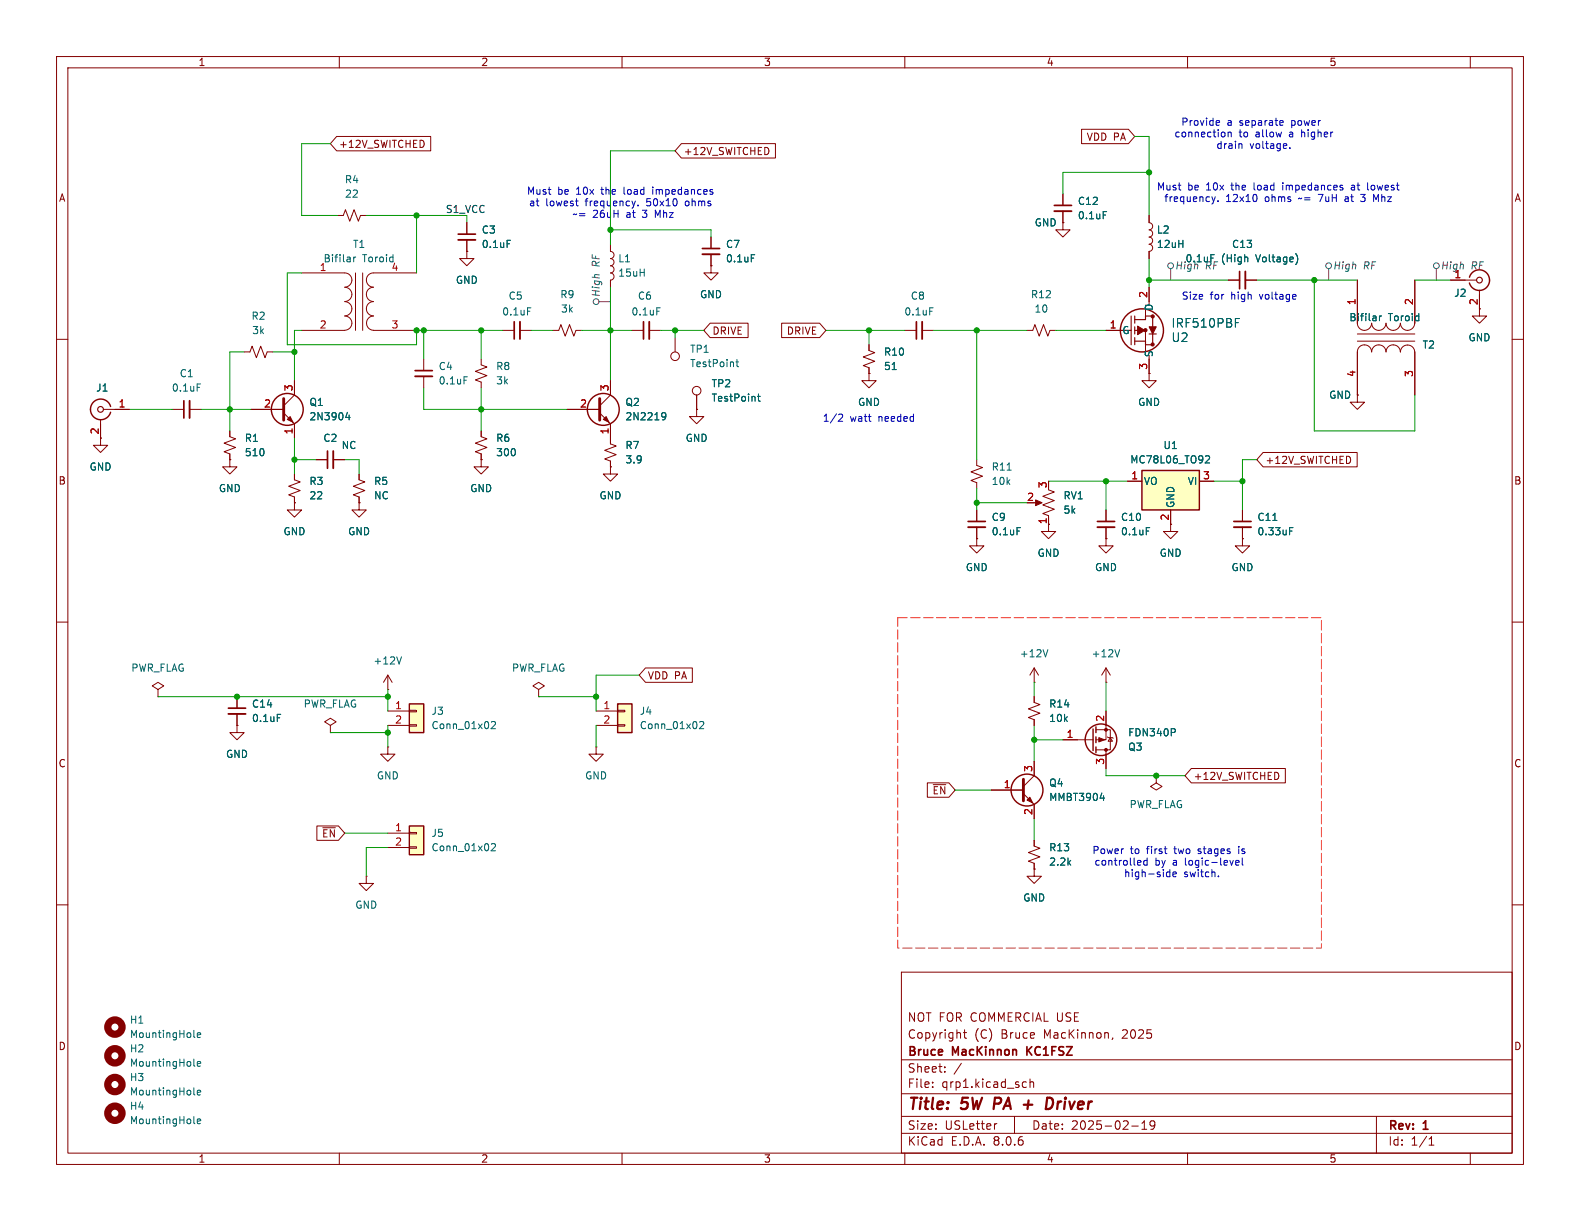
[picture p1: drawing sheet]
<svg xmlns="http://www.w3.org/2000/svg" width="279mm" height="216mm" viewBox="0 0 279 216" stroke-linecap="round" stroke-linejoin="round" font-family="sans-serif">
<g fill="none" stroke="#840000" stroke-width=".18">
<path d="M10 10h259.4v195.9h-259.4zM12 12h255.4v191.9h-255.4zM60 10v2M110 10v2M160 10v2M210 10v2M260 10v2M10 60h2M267.4 60h2M107.9 77.5v1l1.1 .4-2.1 .7 2.1 .8-2.1 .8 1 .3v1.1M107.9 82.6v1.2h1.3l-1.3 1.3-1.2-1.3h1.2M107.9 82.6h.1"/>
<path d="M182.9 88.9h1M185.4 86.6l1 .4-2 .8 2 .7-2 .8 2 .7-2 .8 1 .4v2.8h1.3l-1.3 1.3-1.3-1.3h1.3M195.6 95.3v1.2h1.2l-1.2 1.3-1.3-1.3h1.3M195.6 95.3h.1M195.6 90.2v2M195.6 93.2v2.1M10 110h2M267.4 110h2M95.2 121.9l1.1-.6-1.1-.6-1 .6 1 .6v1.3M95.2 123.2h.1M105.4 132.1v1.3h1.3l-1.3 1.2-1.3-1.2h1.3M105.4 132.1h.1"/>
<path d="M10 160h2M64.8 154.9v1.3h1.2l-1.2 1.3-1.3-1.3h1.3M64.8 154.9h.1M267.4 160h2M159.4 171.9h108v32h-108zM159.4 197.4h108M159.4 193.4h108M159.4 187.4h108M164.9 192.1v.2M164.9 191.4v.1M167.1 189.4v.2M167.1 188.7v.1"/>
<path d="M170 188l-1.3 1.9M170.4 182.6h.5M170.6 182.1v1.3l.3 .2M176.3 198.7l-.3 .1M179.4 197.4v3M181.1 191.3l.4 .1M181.5 192.2l-.4 .1M182.1 191.4l.3-.1 .3 .1 .1 .9M182.1 190.8v1.5M196.8 183.5l-.2 .3M200.1 199.1h1.2M201.9 199.7h.9"/>
<path d="M201.9 198.6l.5-.4v1.5M204.2 198.8l-.3 .3h-.3l-.2-.3 .1-.5 .4-.1 .2 .1a.99 .99 0 0 1-.3 1.4h-.3M243.4 197.4v6.5M60 203.9v2M110 203.9v2M159.4 200.4h108M160 203.9v2M210 203.9v2M252.7 202.5h.9M252.7 201.4l.4-.4v1.5M260 203.9v2"/>
</g>
<path d="M175.9 194.1l-.2 2M181 195.3h1.6M181.9 194.6l-.2 1.5M185.2 194.1h.5a1.08 1.08 0 0 1 .5 1.1 1.08 1.08 0 0 1-.8 .9h-.5z" fill="none" stroke="#840000" stroke-width=".4"/>
<path d="M194.1 92.2h3M181.6 185.1v1.5M182.5 185.1l-.9 .8" fill="none" stroke="#840000" stroke-width=".3"/>
<circle cx="20.3" cy="191.8" r="1.27" fill="none" stroke="#840000" stroke-width="1.3"/>
<path d="M202.7 93.3h.6M34.3 193.4l.2 .2M34.9 193.2l.6-.1-.1-.3h-.3l-.2 .2v.6h.5" fill="none" stroke="#006464" stroke-width=".18"/>
<path d="M183.1 88.4l1.2 .5-1.2 .5z" fill="#840000" stroke="#840000" stroke-width=".18"/>
<path d="M194.1 93.2h3" fill="none" stroke="#840000" stroke-width=".33"/>
<path d="M109.2 124.5h2.6v5h-2.6z" fill="#ffffc2"/>
<path d="M203.2 38.1v1.3a.64 .64 0 0 1 .6 .6 .64 .64 0 0 1-.6 .6 .64 .64 0 0 1 .6 .7 .64 .64 0 0 1-.6 .6 .64 .64 0 0 1 .6 .7 .64 .64 0 0 1-.6 .6 .63 .63 0 0 1 .6 .6 .63 .63 0 0 1-.6 .7v1.2M217.2 49.5h2M220.2 49.5h2M105.4 125.7h3.8M105.4 128.3h3.8M109.2 128.1h1.3v.3h-1.3zM109.2 125.6h1.3v.3h-1.3z" fill="none" stroke="#840000" stroke-width=".18"/>
<path d="M109.2 124.5h2.6v5h-2.6z" fill="none" stroke="#840000" stroke-width=".25"/>
<path d="M214.1 45h.6M229.3 45.1l.2 .6-.2 .8M123.7 127.7l.5-.1 .3 .3-.8 .9h.8" fill="none" stroke="#006464" stroke-width=".18"/>
<path d="M220.2 48v3.1" fill="none" stroke="#840000" stroke-width=".33"/>
<path d="M219.2 48v3.1" fill="none" stroke="#840000" stroke-width=".3"/>
<path d="M72.4 124.5h2.5v5h-2.5z" fill="#ffffc2"/>
<path d="M68.6 132.1v1.3h1.2l-1.2 1.2-1.3-1.2h1.3M68.6 132.1h.1M68.6 125.7h3.8M68.6 128.3h3.8M72.4 128.1h1.3v.3h-1.3zM72.4 125.6h1.3v.3h-1.3z" fill="none" stroke="#840000" stroke-width=".18"/>
<path d="M72.4 124.5h2.5v5h-2.5z" fill="none" stroke="#840000" stroke-width=".25"/>
<path d="M86.9 127.7l.5-.1 .2 .3-.8 .9h.8" fill="none" stroke="#006464" stroke-width=".18"/>
<path d="M72.4 146.1h2.5v5h-2.5z" fill="#ffffc2"/>
<g fill="none" stroke="#840000" stroke-width=".18">
<path d="M188 39.4v1.2h1.2l-1.2 1.3-1.3-1.3h1.3M188 39.4h.1M53.3 48.3h7.7a1.27 1.27 0 0 1 1.2 1.2 1.27 1.27 0 0 1-1.2 1.3 1.26 1.26 0 0 1 1.2 1.3 1.26 1.26 0 0 1-1.2 1.2M61 55.9a1.26 1.26 0 0 1 1.2 1.2 1.26 1.26 0 0 1-1.2 1.3h-7.7M61 53.3a1.26 1.26 0 0 1 1.2 1.3 1.26 1.26 0 0 1-1.2 1.3M62.9 48.3v10.1M64.1 48.3v10.1M66 53.3a1.26 1.26 0 0 0-1.2 1.3 1.26 1.26 0 0 0 1.2 1.3M66.1 55.9a1.26 1.26 0 0 0-1.3 1.2 1.26 1.26 0 0 0 1.3 1.3h7.6M73.7 48.3h-7.7a1.27 1.27 0 0 0-1.2 1.2 1.27 1.27 0 0 0 1.2 1.3 1.26 1.26 0 0 0-1.2 1.3 1.26 1.26 0 0 0 1.2 1.2M240 49.5v7.7a1.26 1.26 0 0 0 1.3 1.2 1.26 1.26 0 0 0 1.2-1.2M240 59.1h10.2"/>
<path d="M242.6 57.2a1.27 1.27 0 0 0 1.2 1.2 1.27 1.27 0 0 0 1.3-1.2 1.26 1.26 0 0 0 1.3 1.2 1.26 1.26 0 0 0 1.2-1.2M250.2 49.5v7.7a1.26 1.26 0 0 1-1.3 1.2 1.26 1.26 0 0 1-1.3-1.2M256.5 49.5h4.6M261.6 51.3v4.6h1.3l-1.3 1.3-1.3-1.3h1.3M240 69.9v1.2h1.3l-1.3 1.3-1.2-1.3h1.2M240 69.9h.1M240 60.3h10.2M242.5 62.2a1.26 1.26 0 0 0-1.2-1.2 1.26 1.26 0 0 0-1.3 1.2v7.7M242.6 62.2a1.27 1.27 0 0 1 1.2-1.2 1.27 1.27 0 0 1 1.3 1.2 1.26 1.26 0 0 1 1.3-1.2 1.26 1.26 0 0 1 1.2 1.2M247.6 62.3a1.26 1.26 0 0 1 1.3-1.3 1.26 1.26 0 0 1 1.3 1.3v7.6M41.9 128.3v1.2h1.3l-1.3 1.3-1.3-1.3h1.3M41.9 128.3h.1"/>
<path d="M41.9 123.2v2M41.9 126.2v2.1M58.4 128.3l1-.7-1-.6-1 .6 1 .7v1.2M58.4 129.5h.1M68.6 147.3h3.8M68.6 149.9h3.8M72.4 149.7h1.3v.3h-1.3zM72.4 147.2h1.3v.2h-1.3z"/>
</g>
<path d="M259.9 49a1.82 1.82 0 0 1 2.8-.9 1.82 1.82 0 0 1-.1 2.9 1.82 1.82 0 0 1-2.8-1M72.4 146.1h2.5v5h-2.5z" fill="none" stroke="#840000" stroke-width=".25"/>
<path d="M62.5 45.5v.8M62.9 45.5l-.4 .2M243.9 55.9v.8M244.3 55.9l-.4 .2M49 126.3h.6M86.9 149.3l.5-.1 .2 .3-.8 .9h.8M34.3 188.4l.2 .1M34.3 183.3l.2 .2M34.3 198.5l.2 .2M34.9 188.1l.6-.1-.1-.2-.3-.1-.2 .2v.6h.5M34.9 183l.6-.1-.1-.2-.3-.1-.2 .2v.6h.5M34.9 198.3l.6-.1-.1-.3h-.3l-.2 .1v.6h.5" fill="none" stroke="#006464" stroke-width=".18"/>
<circle cx="261.6" cy="49.5" r=".51" fill="none" stroke="#840000" stroke-width=".2"/>
<path d="M40.4 126.2h3" fill="none" stroke="#840000" stroke-width=".33"/>
<path d="M40.4 125.2h3" fill="none" stroke="#840000" stroke-width=".3"/>
<g fill="none" stroke="#840000" stroke-width="1.3">
<circle cx="20.3" cy="196.8" r="1.27"/>
<circle cx="20.3" cy="186.7" r="1.27"/>
<circle cx="20.3" cy="181.6" r="1.27"/>
</g>
<path d="M201.9 83.2h10.2v7h-10.2z" fill="#ffffc2"/>
<g fill="none" stroke="#840000" stroke-width=".25">
<path d="M19.6 71.9a1.81 1.81 0 0 0-2.8-1 1.81 1.81 0 0 0 0 3 1.81 1.81 0 0 0 2.8-1M201.9 83.2h10.2v7h-10.2zM193.3 128.9v3.8M193.8 128.5v1M193.8 130.3v1M193.8 132.1v1"/>
<circle cx="201.9" cy="58.4" r="3.8"/>
<circle cx="50.8" cy="72.4" r="2.82"/>
<circle cx="106.7" cy="72.4" r="2.82"/>
<circle cx="181.6" cy="139.7" r="2.82"/>
<circle cx="194.7" cy="130.8" r="2.79"/>
</g>
<g fill="none" stroke="#840000" stroke-width=".18">
<path d="M59.5 24.1h16.7v2.6h-16.7l-1.1-1.3zM59.7 38.1h1l.4-1 .7 2 .8-2 .8 2 .4-1h1M74.9 25.1v.7M82.5 39.4v2M120.5 25.4h16.6v2.5h-16.6l-1.1-1.2zM135.9 26.4v.6M188 39.4h.1M188 34.3v2M188 37.3v2.1M191.3 22.9h8.2l1.2 1.2-1.2 1.3h-8.2zM203.2 38.1v1.3M82.5 44.5v1.2h1.3l-1.3 1.3-1.2-1.3h1.2"/>
<path d="M82.5 44.5h.1M82.5 42.4v2.1M88.9 58.4h2M91.9 58.4h2.1M97.8 58.4h1l.4-1 .7 2 .8-2 .8 2 .4-1h1M107.9 44.5a.64 .64 0 0 1 .7 .6 .64 .64 0 0 1-.7 .6 .64 .64 0 0 1 .7 .7 .64 .64 0 0 1-.7 .6 .64 .64 0 0 1 .7 .6 .64 .64 0 0 1-.7 .7 .63 .63 0 0 1 .7 .6 .63 .63 0 0 1-.7 .6v1.3M107.9 43.2v1.3M111.8 58.4h2M114.8 58.4h2M119.4 59.7v2.5M125.6 57.1h6.7v2.6h-6.7l-1.1-1.3zM125.7 47v1.3h1.3l-1.3 1.2-1.2-1.2h1.2"/>
<path d="M125.7 47h.1M125.7 41.9v2M125.7 45v2M138.2 57.1h6.7l1.1 1.3-1.1 1.3h-6.7zM160 58.4h2.1M163.1 58.4h2M181.6 58.4h1l.4-1 .8 2 .7-2 .8 2 .4-1h1M195.6 58.4h2.5M202.2 58.4h.4v1.9M202.6 54v1.9M203.2 44.5v1.2M203.2 50.8v2.5"/>
<path d="M217.2 49.5h2M220.2 49.5h2M240 49.5v7.7M250.2 49.5v7.7M256.5 49.5h2.6M261.6 52.1v2.5M17.8 74.2v4.5h1.2l-1.2 1.3-1.3-1.3h1.3M18.3 72.4h4.6M30.5 72.4h2M33.5 72.4h2.1M40.6 76.2v1l1.1 .4-2.1 .8 2.1 .7-2.1 .8 1 .4v1M43.2 62.2h1l.4-1 .7 2 .8-2 .8 2 .3-1h1.1"/>
<path d="M44.4 72.4h5.8M50.2 73l1.9 1.9v2.6M52.1 67.3v2.6l-1.9 1.9M74.9 63.5v2M74.9 66.5v2.1M85.1 76.2v1l1 .4-2 .8 2 .7-2 .8 1 .4v1M85.1 63.5v1l1 .4-2 .8 2 .7-2 .8 1 .4v1M100.3 72.4h5.7M106 73l1.9 1.9v3.6M107.9 67.3v2.6l-1.9 1.9M123.2 72.4v1.3h1.3l-1.3 1.2-1.3-1.2h1.3M123.2 72.4h.1"/>
<path d="M123.2 69.9v2.5M153.7 66v1.3h1.2l-1.2 1.3-1.3-1.3h1.3M153.7 66h.1M153.7 61v1l1 .4-2 .7 2 .8-2 .7 1 .4v1M202.6 61v1.9M203.2 66v1.3h1.3l-1.3 1.3-1.3-1.3h1.3M203.2 66h.1M203.2 63.5v2.5M240 69.9h.1M240 62.2v7.7M250.2 62.2v7.7M40.6 81.3v1.3h1.3l-1.3 1.2-1.2-1.2h1.2"/>
<path d="M40.6 81.3h.1M52.1 88.9v1.3h1.2l-1.2 1.2-1.3-1.2h1.3M52.1 88.9h.1M52.1 83.8v1l1 .4-2 .8 2 .7-2 .8 1 .4v1M55.9 81.3h2M58.9 81.3h2.1M63.5 88.9v1.3h1.3l-1.3 1.2-1.3-1.2h1.3M63.5 88.9h.1M63.5 83.8v1l1 .4-2 .8 2 .7-2 .8 1 .4v1M85.1 81.3v1.3h1.3l-1.3 1.2-1.3-1.2h1.3M85.1 81.3h.1M107.9 82.6h.1"/>
<path d="M107.9 81.5v1.1M172.7 81.3v1l1 .4-2 .7 2 .8-2 .8 1 .3v1.1M172.7 95.3v1.2h1.3l-1.3 1.3-1.3-1.3h1.3M172.7 95.3h.1M172.7 90.2v2M172.7 93.2v2.1M185.4 91.4v1.3M195.6 95.3h.1M195.6 90.2v2M195.6 93.2v2.1M199.4 85.1h2.5M207 90.2v3.8h1.3l-1.3 1.3-1.3-1.3h1.3"/>
<path d="M212.1 85.1h2.5M219.7 95.3v1.2h1.3l-1.3 1.3-1.3-1.3h1.3M219.7 95.3h.1M219.7 90.2v2M219.7 93.2v2.1M223.4 80h16.6v2.6h-16.6l-1.2-1.3zM238.8 81v.6M68.6 119.4l-.8 1.3M68.6 119.4v2.5M68.6 119.4l.7 1.3M114.1 118.1h8.3v2.6h-8.3l-1.1-1.3zM182.9 118.1l-.8 1.3"/>
<path d="M182.9 118.1v2.6M182.9 118.1l.7 1.3M195.6 118.1v2.6M195.6 118.1l-.8 1.3M195.6 118.1l.7 1.3M27.9 121.9l1.1-.6-1.1-.6-1 .6 1 .6v1.3M27.9 123.2h.1M41.9 128.3h.1M41.9 123.2v2M41.9 126.2v2.1M68.6 121.9h.1M164 138.4h3.8l1.1 1.3-1.1 1.3h-3.8z"/>
<path d="M165 138.7h2.3M175.3 139.7h5.7M182.9 120.7h.1M182.9 123.2v1l1 .4-2 .7 2 .8-2 .8 1 .4v1M182.9 134.6v2.6l-1.9 1.9M188 130.8h5.3M193.8 129h2.5v3.6h-2.5M195.6 125.7v5.1h-1.8M195.6 120.7h.1M195.6 132.6v3.3M195.8 130.3l.2 .1h.7l.1 .2M196.3 130.4l.4 .7h-.7z"/>
<path d="M204.5 137.2v1.2l1 .7-1 .6-1-.6 1-.7M204.5 137.2h.1M210.7 135.9h16.6v2.5h-16.6l-1.2-1.2zM226.1 136.9v.6M56 146h3.8l1.2 1.3-1.2 1.3h-3.8zM57.1 146.4h2.2M181 140.3l1.9 1.9v2.6M182.9 153.7v1.2h1.2l-1.2 1.3-1.3-1.3h1.3M182.9 153.7h.1M182.9 148.6v1l1 .4-2 .7 2 .8-2 .8 1 .4v1"/>
<circle cx="119.4" cy="63" r=".76"/>
<circle cx="123.2" cy="69.1" r=".76"/>
</g>
<g fill="none" stroke="#006464" stroke-width=".18">
<path d="M195.1 37.4h.6M89.7 42.5h.6M93.3 54.4h.6M116.1 54.4h.6M132.9 45h.6M164.4 54.4h.6M214.1 45h.6M218.5 57h.5M218.5 56.3h.7M229.3 45.1l.2 .6-.2 .8M243.9 55.9v.8M244.3 55.9l-.4 .2"/>
<path d="M34.9 67.9h.6M61.4 72.9l-.3 .9h.8M61.7 73.4v.8M82.1 66.6h.6M117.1 73h.4l.2 .1a.84 .84 0 0 1-.3 1.1h-.3M117.7 73.5l-.2 .3-.4-.1M130.1 64h.5M130.3 63.6v1.1l.3 .1M133.9 70.1h.5M134.1 69.7v1.1l.3 .1M157.8 65.3h.7M178.1 83.1h.7"/>
<path d="M179.8 93.3h.7M202.7 93.3h.6M213.4 80.6l.4 .1 .1 .3-.8 .9h.8M225.1 92h.7M228 93.9h.5M228 93.3h.7M71 116.1l-.4 1.3M185.3 114.9l-.4 1.2M198 114.9l-.4 1.2M49 126.3h.6M207.6 128.8l.2 .3v.3l-.2 .1M194.5 141.1h.8"/>
<path d="M195.1 140.7v.8"/>
</g>
<path d="M186.4 37.3h3.1M81 42.4h3.1M91.9 56.9v3M114.8 56.9v3M124.2 45h3.1M163.1 56.9v3M33.5 70.9v3M58.9 79.8v3M73.4 66.5h3.1M171.2 93.2h3M218.2 93.2h3" fill="none" stroke="#840000" stroke-width=".33"/>
<path d="M186.4 36.3h3.1M81 41.4h3.1M90.9 56.9v3M113.8 56.9v3M124.2 43.9h3.1M162.1 56.9v3M32.5 70.9v3M57.9 79.8v3M73.4 65.5h3.1M171.2 92.2h3M218.2 92.2h3" fill="none" stroke="#840000" stroke-width=".3"/>
<g fill="none" stroke="#840000" stroke-width=".2">
<path d="M200 55.9v5.1M200.7 55.9v1.3M200.7 57.8v1.3M200.7 59.7v1.3M200.7 56.5h1.9v-.6h1.2v1.9M200.7 58.4h.7M203.2 59.1h1.3M203.8 59.1v1.9h-1.2v-.7h-1.9"/>
<circle cx="17.8" cy="72.4" r=".51"/>
</g>
<g fill="#840000" stroke="#840000" stroke-width=".18">
<path d="M201.2 57.7l1.2 .7-1.2 .8z"/>
<path d="M203.2 57.8h1.3l-.7 1.3z"/>
<path d="M194.3 130.4l1 .4-1 .4z"/>
<path d="M182.1 141l.5 1-1-.5z"/>
<path d="M106.7 74.2l.5-.5 .5 1z"/>
<path d="M51.3 73.7l.5 1-1-.5z"/>
<circle cx="202.6" cy="58.4" r=".28"/>
<circle cx="203.8" cy="60.9" r=".28"/>
<circle cx="203.8" cy="55.9" r=".28"/>
<circle cx="195.6" cy="129" r=".25"/>
<circle cx="195.6" cy="132.6" r=".25"/>
</g>
<path d="M50.2 70.5v3.8M106 70.5v3.8M181 137.8v3.8" fill="none" stroke="#840000" stroke-width=".51"/>
<g fill="none" stroke="#484848" stroke-width=".18">
<path d="M105.9 53.3h2M207 47.5v2M234.9 47.5v2M254 47.5v2"/>
<circle cx="105.4" cy="53.3" r=".51"/>
<circle cx="207" cy="47" r=".51"/>
<circle cx="235" cy="47" r=".51"/>
<circle cx="254" cy="47" r=".51"/>
</g>
<g fill="none" stroke="#0000c2" stroke-width=".18">
<path d="M101.8 35.6h.5M102 36.3l.3 .1M112.8 36.3v.1M115.4 33.1v.1M115.4 33.5v.9M214.3 34.8l.3 .8M214.6 35.6l-.1 .3M214.9 34.8l-.3 .8M215.2 21.3l.4 .1 .1 .2-.6 .1M215.4 35.5v.1M215.6 22.1l-.4 .1M217.2 23.4v.8"/>
<path d="M217.2 23.5l.2-.1h.3v.8M219.3 25.4l.3 .2v.7M222.2 34.5l.1 .7-.2 .4M226.5 21.3l.4 .1v.2l-.6 .1M226.8 32.3v.1M226.8 32.8v.8M226.9 22.1l-.4 .1M228.1 26.1v.2M238 34.8l-.1 .1M238 35.2l-.2 .1 .2 .3M239.4 32.8h-.4M239.4 33.1h-.3l-.2 .2 .1 .2 .4 .1"/>
<path d="M240.6 35.5l.5 .1M241.4 34.4l-.4 .5h.1M241.8 33.4l.2 .2M242.9 34.4l.4 .9 .4-.9M148.3 73.3l.5-.1 .2 .4-.8 .9h.8M201.6 152.1l.2 .3-.6 .2M201.7 152.9l-.1 .1M202.8 151.7v1.3M202.8 152.2l-.3-.1-.3 .3 .2 .5h.4M205.9 150.1h.5M206.2 150.9h.2M206.4 155h.5"/>
<path d="M206.5 154.2h.4M206.9 153.8v1.2M207.4 154.6l.6-.1v-.3h-.4l-.2 .2 .1 .6h.5M215.5 154.9v.1M218.5 152.6l.6-.2v-.2l-.4-.1-.2 .2 .1 .6h.5M219.1 149.7v.1M219.1 150.1v.8M219.7 151.7v1.1l.1 .2"/>
</g>
<path d="M158.7 109.2h75v58.4h-75z" fill="none" stroke="#ff3121" stroke-width=".18" stroke-dasharray="1.7 .6"/>
<g fill="none" stroke="#009600" stroke-width=".18">
<path d="M58.4 25.4h-5.1v12.7h6.4M64.8 38.1h17.7v1.3M73.7 38.1v10.2M119.4 26.7h-11.5v16.5M200.7 24.1h2.5v14M203.2 30.5h-15.2v3.8M53.3 58.4h-1.2v8.9M53.3 48.3h-2.5v12.7h22.9v-2.6h15.2M74.9 58.4v5.1M85.1 58.4v5.1M94 58.4h3.8M102.9 58.4h8.9"/>
<path d="M107.9 50.8v16.5M107.9 40.6h17.8v1.3M116.8 58.4h7.7M119.4 58.4v1.3M146 58.4h14M153.7 58.4v2.6M165.1 58.4h16.5M172.7 58.4v22.9M186.7 58.4h8.9M203.2 49.5h14M203.2 45.7v5.1M222.2 49.5h17.8"/>
<path d="M232.4 49.5v26.7h17.8v-6.3M250.2 49.5h6.3M22.9 72.4h7.6M35.6 72.4h8.8M43.2 62.2h-2.6v14M48.3 62.2h3.8M52.1 77.5v6.3M74.9 68.6v3.8h25.4M85.1 68.6v7.6M52.1 81.3h3.8M61 81.3h2.5v2.5M172.7 88.9h8.9"/>
<path d="M172.7 86.4v3.8M185.4 85.1h14M195.6 85.1v5.1M214.6 85.1h5.1M222.2 81.3h-2.5v8.9M113 119.4h-7.6v6.3M27.9 123.2h40.7M58.4 129.5h10.2M68.6 121.9v3.8M68.6 128.3v3.8M95.2 123.2h10.2M105.4 128.3v3.8"/>
<path d="M168.9 139.7h6.4M182.9 120.7v2.5M182.9 128.3v6.3M182.9 130.8h5.1M195.6 120.7v5M195.6 135.9v1.3h13.9M61 147.3h7.6M68.6 149.9h-3.8v5M182.9 144.8v3.8"/>
</g>
<g fill="#009600" stroke="#009600" stroke-width=".18">
<circle cx="105.4" cy="123.2" r=".46"/>
<circle cx="68.6" cy="123.2" r=".46"/>
<circle cx="68.6" cy="129.5" r=".46"/>
<circle cx="41.9" cy="123.2" r=".46"/>
<circle cx="153.7" cy="58.4" r=".46"/>
<circle cx="119.4" cy="58.4" r=".46"/>
<circle cx="172.7" cy="88.9" r=".46"/>
<circle cx="172.7" cy="58.4" r=".46"/>
<circle cx="52.1" cy="62.2" r=".46"/>
<circle cx="73.7" cy="58.4" r=".46"/>
<circle cx="85.1" cy="72.4" r=".46"/>
<circle cx="195.6" cy="85.1" r=".46"/>
<circle cx="219.7" cy="85.1" r=".46"/>
<circle cx="85.1" cy="58.4" r=".46"/>
<circle cx="74.9" cy="58.4" r=".46"/>
<circle cx="73.7" cy="38.1" r=".46"/>
<circle cx="107.9" cy="40.6" r=".46"/>
<circle cx="107.9" cy="58.4" r=".46"/>
<circle cx="182.9" cy="130.8" r=".46"/>
<circle cx="204.5" cy="137.2" r=".46"/>
<circle cx="40.6" cy="72.4" r=".46"/>
<circle cx="52.1" cy="81.3" r=".46"/>
<circle cx="232.4" cy="49.5" r=".46"/>
<circle cx="203.2" cy="49.5" r=".46"/>
<circle cx="203.2" cy="30.5" r=".46"/>
</g>
<g font-size="2.8" fill="#840000">
<text x="160.4" y="196.8">Title:</text>
<text x="170.1" y="196.8">5W</text>
<text x="176.6" y="196.8">PA</text>
<text x="187.4" y="196.8">Driver</text>
</g>
<g font-size="2.1" fill="#006464">
<text x="207.1" y="58.1">IRF510PBF</text>
<text x="207.1" y="60.7">U2</text>
</g>
<g font-size="2.1" fill="#840000">
<text x="160.4" y="183.9">Copyright</text>
<text x="160.4" y="180.9">NOT FOR COMMERCIAL USE</text>
<text x="172.3" y="183.9">(C)</text>
<text x="177.1" y="183.9">Bruce</text>
<text x="184.7" y="183.9">MacKinnon,</text>
<text x="198.7" y="183.9">2025</text>
<text x="160.4" y="189.9">Sheet:</text>
<text x="160.4" y="187.1">Bruce</text>
<text x="168.5" y="187.1">MacKinnon</text>
<text x="182.2" y="187.1">KC1FSZ</text>
<text x="160.4" y="192.6">File:</text>
<text x="166.5" y="192.6">qrp1.kicad_sch</text>
<text x="160.4" y="202.8">KiCad</text>
<text x="160.4" y="200">Size:</text>
<text x="167.1" y="200">USLetter</text>
<text x="168.1" y="202.8">E.D.A.</text>
<text x="175.7" y="202.8">8.0.6</text>
<text x="182.4" y="200">Date:</text>
<text x="189.4" y="200">2025-02-19</text>
<text x="245.4" y="200.2">Rev:</text>
<text x="245.4" y="202.8">Id:</text>
<text x="249.5" y="202.8">1/1</text>
<text x="251.8" y="200.2">1</text>
</g>
<g font-size="1.8" fill="#840000">
<text x="35" y="11.9">1</text>
<text x="85" y="11.9">2</text>
<text x="135" y="11.9">3</text>
<text x="185" y="11.9">4</text>
<text x="235" y="11.9">5</text>
<text x="59.8" y="26.4">+12V_SWITCHED</text>
<text x="120.8" y="27.6">+12V_SWITCHED</text>
<text x="192.1" y="25.1">VDD PA</text>
<text x="10.3" y="35.9">A</text>
<text x="267.7" y="35.9">A</text>
<text x="125.9" y="59.4">DRIVE</text>
<text x="139" y="59.4">DRIVE</text>
<text x="17.5" y="76.9" transform="rotate(-90 17.5 76.9)">2</text>
<text x="223.7" y="82.2">+12V_SWITCHED</text>
<text x="10.3" y="85.9">B</text>
<text x="267.7" y="85.9">B</text>
<text x="206.8" y="92.1" transform="rotate(-90 206.8 92.1)">2</text>
<text x="114.5" y="120.3">VDD PA</text>
<text x="10.3" y="135.9">C</text>
<text x="267.7" y="135.9">C</text>
<text x="164.8" y="140.7">~{EN}</text>
<text x="211" y="138.1">+12V_SWITCHED</text>
<text x="56.8" y="148.3">~{EN}</text>
<text x="10.3" y="185.9">D</text>
<text x="267.7" y="185.9">D</text>
<text x="35" y="205.8">1</text>
<text x="85" y="205.8">2</text>
<text x="135" y="205.8">3</text>
<text x="185" y="205.8">4</text>
<text x="235" y="205.8">5</text>
</g>
<g font-size="1.8" fill="#0000c2">
<text x="208.8" y="22.4">Provide</text>
<text x="217" y="22.4">a</text>
<text x="219.3" y="22.4">separate</text>
<text x="228.6" y="22.4">power</text>
<text x="207.6" y="24.5">connection</text>
<text x="215" y="26.5">drain</text>
<text x="219.1" y="24.5">to</text>
<text x="221" y="26.5">voltage.</text>
<text x="222.1" y="24.5">allow</text>
<text x="228.3" y="24.5">a</text>
<text x="230.6" y="24.5">higher</text>
<text x="93.1" y="34.6">Must</text>
<text x="98.6" y="34.6">be</text>
<text x="102" y="34.6">10x</text>
<text x="106.6" y="34.6">the</text>
<text x="110.8" y="34.6">load</text>
<text x="116" y="34.6">impedances</text>
<text x="204.5" y="33.9">Must</text>
<text x="205.8" y="35.9">frequency.</text>
<text x="210" y="33.9">be</text>
<text x="213.4" y="33.9">10x</text>
<text x="216.8" y="35.9">12x10</text>
<text x="218" y="33.9">the</text>
<text x="222.2" y="33.9">load</text>
<text x="223.8" y="35.9">ohms</text>
<text x="227.5" y="33.9">impedances</text>
<text x="230" y="35.9">~=</text>
<text x="233.6" y="35.9">7uH</text>
<text x="238.5" y="35.9">at</text>
<text x="239.8" y="33.9">at</text>
<text x="241.5" y="35.9">3</text>
<text x="242.9" y="33.9">lowest</text>
<text x="243.9" y="35.9">Mhz</text>
<text x="93.4" y="36.7">at</text>
<text x="96.5" y="36.7">lowest</text>
<text x="101.2" y="38.7">~=</text>
<text x="103.6" y="36.7">frequency.</text>
<text x="104.8" y="38.7">26uH</text>
<text x="110.9" y="38.7">at</text>
<text x="113.9" y="38.7">3</text>
<text x="114.6" y="36.7">50x10</text>
<text x="116.3" y="38.7">Mhz</text>
<text x="121.7" y="36.7">ohms</text>
<text x="208.9" y="53.2">Size</text>
<text x="214" y="53.2">for</text>
<text x="217.8" y="53.2">high</text>
<text x="223" y="53.2">voltage</text>
<text x="145.4" y="74.8">1/2</text>
<text x="150.3" y="74.8">watt</text>
<text x="155.4" y="74.8">needed</text>
<text x="193.1" y="151.2">Power</text>
<text x="193.4" y="153.3">controlled</text>
<text x="198.7" y="155.3">high-side</text>
<text x="199.9" y="151.2">to</text>
<text x="202.9" y="151.2">first</text>
<text x="204.2" y="153.3">by</text>
<text x="207.5" y="153.3">a</text>
<text x="208" y="151.2">two</text>
<text x="209.3" y="155.3">switch.</text>
<text x="209.8" y="153.3">logic-level</text>
<text x="212.3" y="151.2">stages</text>
<text x="219.7" y="151.2">is</text>
</g>
<g font-size="1.8" fill="#006464">
<text x="60.9" y="32.6">R4</text>
<text x="60.9" y="35.2">22</text>
<text x="85.1" y="41.5">C3</text>
<text x="182.9" y="40.2">GND</text>
<text x="190.5" y="36.4">C12</text>
<text x="190.5" y="39">0.1uF</text>
<text x="204.5" y="41.5">L2</text>
<text x="57.1" y="46.6">Bifilar</text>
<text x="62.3" y="44">T1</text>
<text x="64.1" y="46.6">Toroid</text>
<text x="85.1" y="44">0.1uF</text>
<text x="109.2" y="46.6">L1</text>
<text x="128.3" y="44">C7</text>
<text x="128.3" y="46.6">0.1uF</text>
<text x="204.5" y="44">12uH</text>
<text x="209.5" y="46.6">0.1uF</text>
<text x="213.1" y="47.9">RF</text>
<text x="216" y="46.6">(High</text>
<text x="217.8" y="44">C13</text>
<text x="222.2" y="46.6">Voltage)</text>
<text x="69.1" y="48">4</text>
<text x="80.5" y="50.4">GND</text>
<text x="89.8" y="53.2">C5</text>
<text x="99" y="52.9">R9</text>
<text x="109.2" y="49.1">15uH</text>
<text x="112.7" y="53.2">C6</text>
<text x="123.7" y="52.9">GND</text>
<text x="161" y="53.2">C8</text>
<text x="182.2" y="52.9">R12</text>
<text x="257.1" y="52.7">J2</text>
<text x="44.4" y="56.7">R2</text>
<text x="44.5" y="59.3">3k</text>
<text x="88.7" y="56">0.1uF</text>
<text x="99.1" y="55.5">3k</text>
<text x="111.6" y="56">0.1uF</text>
<text x="159.8" y="56">0.1uF</text>
<text x="182.8" y="55.5">10</text>
<text x="198.4" y="59.3">G</text>
<text x="204.1" y="55.1" transform="rotate(-90 204.1 55.1)">D</text>
<text x="238.5" y="57">Bifilar</text>
<text x="245.5" y="57">Toroid</text>
<text x="77.5" y="65.6">C4</text>
<text x="87.6" y="65.6">R8</text>
<text x="121.9" y="62.6">TP1</text>
<text x="121.9" y="65.1">TestPoint</text>
<text x="156.2" y="63.1">R10</text>
<text x="156.2" y="65.6">51</text>
<text x="204.1" y="63.2" transform="rotate(-90 204.1 63.2)">S</text>
<text x="251.5" y="61.8">T2</text>
<text x="259.6" y="60.6">GND</text>
<text x="16.9" y="69.4">J1</text>
<text x="30.3" y="69.4">0.1uF</text>
<text x="31.7" y="66.9">C1</text>
<text x="54.6" y="72">Q1</text>
<text x="77.5" y="68.2">0.1uF</text>
<text x="87.6" y="68.2">3k</text>
<text x="110.5" y="72">Q2</text>
<text x="125.7" y="68.7">TP2</text>
<text x="125.7" y="71.2">TestPoint</text>
<text x="151.6" y="72">GND</text>
<text x="201.2" y="72">GND</text>
<text x="234.9" y="70.7">GND</text>
<text x="54.6" y="74.5">2N3904</text>
<text x="110.5" y="74.5">2N2219</text>
<text x="15.7" y="83.4">GND</text>
<text x="43.2" y="78.3">R1</text>
<text x="43.2" y="80.9">510</text>
<text x="57.1" y="78.3">C2</text>
<text x="60.3" y="79.6">NC</text>
<text x="87.6" y="78.3">R6</text>
<text x="87.6" y="80.9">300</text>
<text x="110.5" y="79.6">R7</text>
<text x="110.5" y="82.1">3.9</text>
<text x="121.2" y="78.3">GND</text>
<text x="175.3" y="83.4">R11</text>
<text x="199.8" y="82.1">MC78L06_TO92</text>
<text x="205.6" y="79.6">U1</text>
<text x="38.6" y="87.2">GND</text>
<text x="54.6" y="86">R3</text>
<text x="54.6" y="88.5">22</text>
<text x="66" y="86">R5</text>
<text x="66" y="88.5">NC</text>
<text x="83.1" y="87.2">GND</text>
<text x="105.9" y="88.5">GND</text>
<text x="175.3" y="86">10k</text>
<text x="188" y="88.5">RV1</text>
<text x="202.2" y="86">VO</text>
<text x="207.9" y="89.9" transform="rotate(-90 207.9 89.9)">GND</text>
<text x="209.9" y="86">VI</text>
<text x="50" y="94.8">GND</text>
<text x="61.5" y="94.8">GND</text>
<text x="175.3" y="92.3">C9</text>
<text x="175.3" y="94.8">0.1uF</text>
<text x="188" y="91">5k</text>
<text x="198.1" y="92.3">C10</text>
<text x="198.1" y="94.8">0.1uF</text>
<text x="222.3" y="94.8">0.33uF</text>
<text x="222.3" y="92.3">C11</text>
<text x="170.7" y="101.2">GND</text>
<text x="183.4" y="98.7">GND</text>
<text x="193.5" y="101.2">GND</text>
<text x="205" y="98.7">GND</text>
<text x="217.7" y="101.2">GND</text>
<text x="23.1" y="119">PWR_FLAG</text>
<text x="65.9" y="117.7">+12V</text>
<text x="90.4" y="119">PWR_FLAG</text>
<text x="180.2" y="116.4">+12V</text>
<text x="192.9" y="116.4">+12V</text>
<text x="44.5" y="125.3">C14</text>
<text x="53.6" y="125.3">PWR_FLAG</text>
<text x="185.4" y="125.3">R14</text>
<text x="44.5" y="127.9">0.1uF</text>
<text x="76.2" y="126.6">J3</text>
<text x="76.2" y="129.1">Conn_01x02</text>
<text x="113" y="126.6">J4</text>
<text x="113" y="129.1">Conn_01x02</text>
<text x="185.4" y="127.9">10k</text>
<text x="199.4" y="130.4">FDN340P</text>
<text x="39.9" y="134.2">GND</text>
<text x="199.4" y="132.9">Q3</text>
<text x="66.5" y="138">GND</text>
<text x="103.4" y="138">GND</text>
<text x="185.4" y="139.3">Q4</text>
<text x="185.4" y="141.8">MMBT3904</text>
<text x="199.7" y="143.1">PWR_FLAG</text>
<text x="76.2" y="148.2">J5</text>
<text x="76.2" y="150.7">Conn_01x02</text>
<text x="185.4" y="153.3">2.2k</text>
<text x="185.4" y="150.7">R13</text>
<text x="62.7" y="160.9">GND</text>
<text x="180.8" y="159.6">GND</text>
<text x="22.9" y="181.2">H1</text>
<text x="22.9" y="183.7">MountingHole</text>
<text x="22.9" y="191.4">H3</text>
<text x="22.9" y="186.3">H2</text>
<text x="22.9" y="188.8">MountingHole</text>
<text x="22.9" y="193.9">MountingHole</text>
<text x="22.9" y="196.4">H4</text>
<text x="22.9" y="199">MountingHole</text>
</g>
<text font-size="1.8" fill="#0f0f0f" x="78.7" y="37.8">S1_VCC</text>
<g font-size="1.8" fill="#484848">
<text x="106.3" y="47.2" transform="rotate(-90 106.3 47.2)">RF</text>
<text x="207.7" y="47.9">High</text>
<text x="235.6" y="47.9">High</text>
<text x="241.1" y="47.9">RF</text>
<text x="254.7" y="47.9">High</text>
<text x="260.1" y="47.9">RF</text>
<text x="106.3" y="52.6" transform="rotate(-90 106.3 52.6)">High</text>
</g>
<g font-size="1.8" fill="#a90000">
<text x="56.4" y="48">1</text>
<text x="202.9" y="52.8" transform="rotate(-90 202.9 52.8)">2</text>
<text x="257.1" y="49.3">1</text>
<text x="56.4" y="58.2">2</text>
<text x="69.1" y="58.2">3</text>
<text x="196.1" y="58.2">1</text>
<text x="239.8" y="54" transform="rotate(-90 239.8 54)">1</text>
<text x="249.9" y="54" transform="rotate(-90 249.9 54)">2</text>
<text x="261.4" y="54" transform="rotate(-90 261.4 54)">2</text>
<text x="202.9" y="65.5" transform="rotate(-90 202.9 65.5)">3</text>
<text x="51.8" y="69.3" transform="rotate(-90 51.8 69.3)">3</text>
<text x="107.7" y="69.3" transform="rotate(-90 107.7 69.3)">3</text>
<text x="239.8" y="66.7" transform="rotate(-90 239.8 66.7)">4</text>
<text x="249.9" y="66.7" transform="rotate(-90 249.9 66.7)">3</text>
<text x="20.9" y="72.1">1</text>
<text x="46.6" y="72.1">2</text>
<text x="51.8" y="76.9" transform="rotate(-90 51.8 76.9)">1</text>
<text x="102.5" y="72.1">2</text>
<text x="107.7" y="76.9" transform="rotate(-90 107.7 76.9)">1</text>
<text x="181.5" y="88.6">2</text>
<text x="185.2" y="86.4" transform="rotate(-90 185.2 86.4)">3</text>
<text x="200" y="84.8">1</text>
<text x="212.7" y="84.8">3</text>
<text x="185.2" y="92.8" transform="rotate(-90 185.2 92.8)">1</text>
<text x="69.8" y="125.5">1</text>
<text x="106.6" y="125.5">1</text>
<text x="69.8" y="128">2</text>
<text x="106.6" y="128">2</text>
<text x="188.5" y="130.6">1</text>
<text x="195.3" y="127.7" transform="rotate(-90 195.3 127.7)">2</text>
<text x="182.6" y="136.6" transform="rotate(-90 182.6 136.6)">3</text>
<text x="195.3" y="135.3" transform="rotate(-90 195.3 135.3)">3</text>
<text x="177.4" y="139.4">1</text>
<text x="69.8" y="147.1">1</text>
<text x="69.8" y="149.6">2</text>
<text x="182.6" y="144.2" transform="rotate(-90 182.6 144.2)">2</text>
</g>
</svg>
